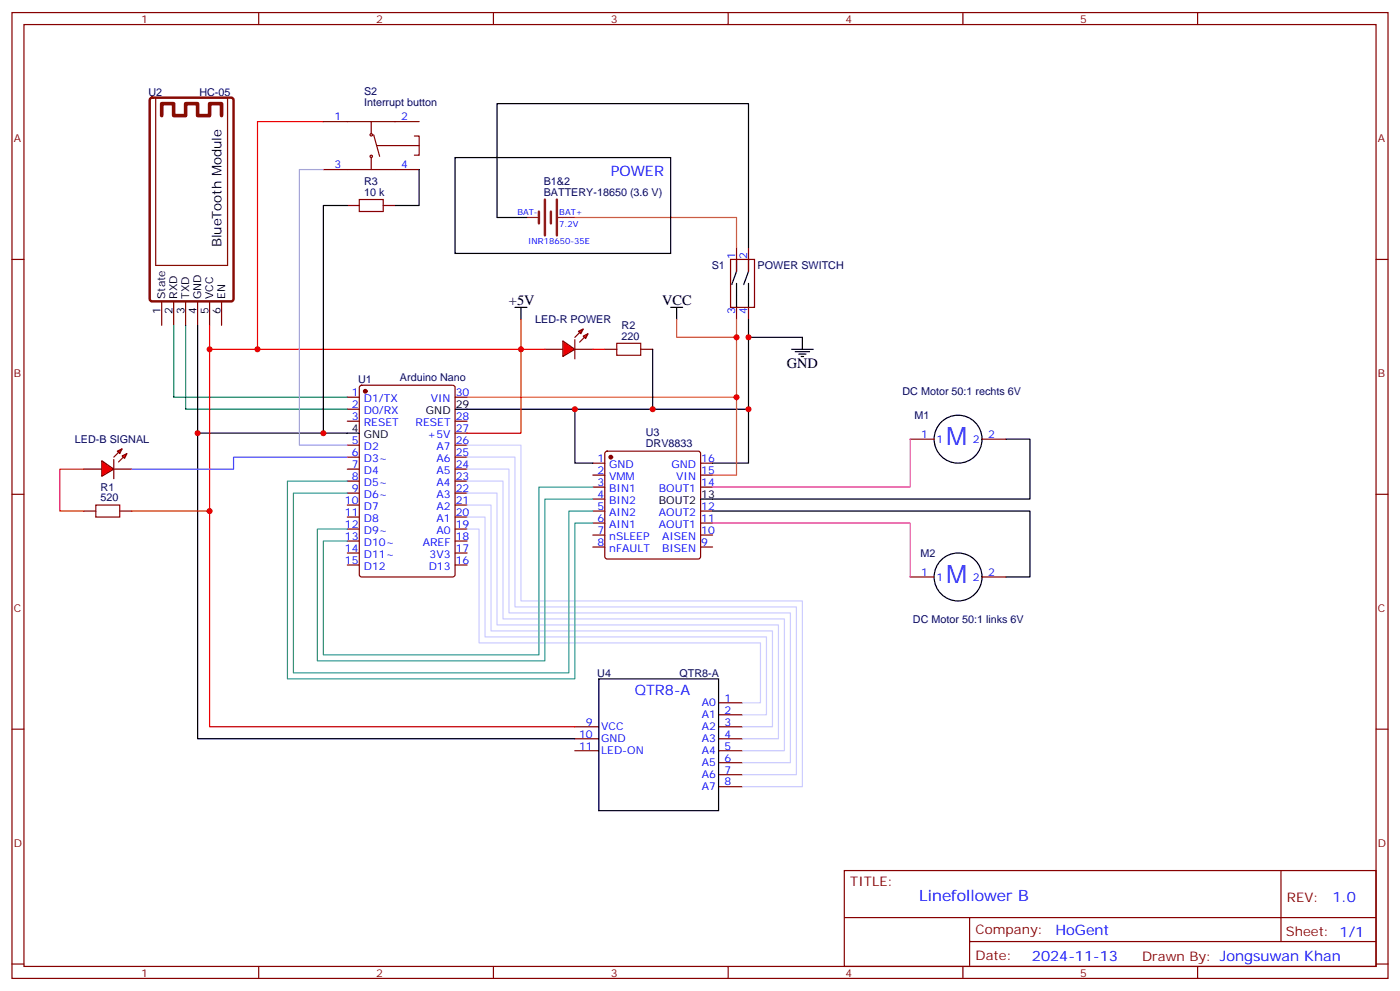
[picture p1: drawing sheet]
<svg xmlns="http://www.w3.org/2000/svg" width="412mm" height="292mm" viewBox="0 0 412 292" stroke-linecap="round" stroke-linejoin="round" font-family="sans-serif">
<g fill="none" stroke="#870000" stroke-width=".35">
<path d="M3.5 3.7h405.4v284.3h-405.4zM7.1 7.2h398.2v277.3h-398.2zM76.2 3.7v3.5M145.3 3.7v3.5M214.5 3.7v3.5M283.6 3.7v3.5M352.8 3.7v3.5M3.5 76.4h3.6M215.2 76.4h7v14.1h-7zM217 72.8v7.1M220.5 72.8v7.1M405.3 76.4h3.6"/>
<path d="M47.6 88.7v7.1M51.2 88.7v7.1M54.7 88.7v7.1M58.2 88.7v7.1M61.7 88.7v7.1M65.3 88.7v7.1M217 90.5v3.5M220.5 90.5v3.5M102.3 116.9h3.5M106.1 113.6l.4-.2h26.8l.7 .4 .1 55.4-.5 .6-27.1 .1-.6-.5-.1-55.3zM134.1 116.9h3.5M102.3 120.5h3.5"/>
<path d="M102.3 124h3.5M102.3 131.1h3.5M102.3 134.6h3.5M102.3 138.1h3.5M134.1 124h3.5M134.1 131.1h3.5M134.1 134.6h3.5M134.1 138.1h3.5M134.1 127.5h3.5M174.6 136.3h3.6M174.6 139.9h3.6M178.4 133l.5-.2h26.8l.5 .2 .2 .5v30.4l-.3 .5-.4 .2h-26.8l-.5-.3-.2-.4v-30.4z"/>
<path d="M206.4 136.3h3.5M206.4 139.9h3.5M268.1 129.3h7.1M289.3 129.3h7M3.5 145.5h3.6M102.3 141.6h3.5M102.3 145.2h3.5M102.3 148.7h3.5M102.3 152.2h3.5M102.3 155.8h3.5M102.3 159.3h3.5M134.1 141.6h3.5"/>
<path d="M134.1 145.2h3.5M134.1 148.7h3.5M134.1 152.2h3.5M134.1 155.8h3.5M134.1 159.3h3.5M174.6 143.4h3.6M174.6 146.9h3.6M174.6 150.5h3.6M174.6 154h3.6M174.6 157.5h3.6M206.4 143.4h3.5M206.4 150.5h3.5"/>
<path d="M206.4 154h3.5M206.4 157.5h3.5M405.3 145.5h3.6M102.3 162.8h3.5M102.3 166.3h3.5M134.1 162.8h3.5M134.1 166.3h3.5M174.6 161h3.6M206.4 161h3.5M268.1 169.9h7.1M289.3 169.9h7M3.5 214.7h3.6"/>
<path d="M169.3 214h7.1M169.3 217.5h7.1M211.7 214h7M211.7 217.5h7M211.7 206.9h7M211.7 210.4h7M405.3 214.7h3.6M169.3 221h7.1M211.7 221h7M211.7 224.5h7M211.7 228.1h7M211.7 231.6h7"/>
<path d="M248.7 256.3h156.6v28.2h-156.6zM377.3 256.3v20.9M248.7 270.1h156.5M285.6 277.2h119.6M285.6 270.1v14.2M3.5 283.8h3.6M76.2 284.5v3.5M145.3 284.5v3.5M214.5 284.5v3.5M283.6 284.5v3.5M352.8 284.5v3.5M405.3 283.8h3.6"/>
</g>
<g fill="#870000" stroke="#870000" stroke-width=".35">
<circle cx="107.6" cy="115.2" r=".53"/>
<circle cx="179.9" cy="134.6" r=".53"/>
</g>
<g fill="none" stroke="#000" stroke-width=".35">
<path d="M134.1 46.4h63.5v28.2h-63.5zM155.2 64h-8.8v-33.5h74.1v42.3M217 76.4v3.5l-1.5 3.9M220.5 76.4v3.5l-1.4 3.9M58.2 95.8v31.7h47.6M151.7 90.5h3.5M153.5 90.5v3.5M197.6 90.5h3.5M199.3 90.5v3.5M217 83.4v7.1M220.5 94v26.5h-86.4M220.5 83.4v7.1"/>
<path d="M220.5 99.3h15.9v3.5M233.2 102.8h6.3M234.2 103.5h4.3M235.3 104.2h2.1M236 105h.7M58.2 127.5v90h111.1M169.3 120.5v15.8h5.3M220.5 120.5v15.8h-10.6M296.3 129.3h7.1v17.6h-97M209.9 150.5h93.5v19.4h-7.1M176.4 199.8h35.3v38.9h-35.3z"/>
<circle cx="282.2" cy="129.3" r="7.1"/>
<circle cx="282.2" cy="169.9" r="7.1"/>
</g>
<path d="M44.3 29l.5-.2h23.3l.6 .4 .1 58.8-.5 .7h-23.5l-.6-.4-.1-58.8z" fill="none" stroke="#870d00" stroke-width=".71"/>
<path d="M45.9 28.8h21.1v49.3h-21.1z" fill="none" stroke="#870d00" stroke-width=".35"/>
<path d="M47.6 34v-3.5h3.6v3.5h3.5v-3.5h3.5v3.5h3.5v-3.5h3.6v3.5" fill="none" stroke="#870d00" stroke-width="1.1"/>
<path d="M51.2 95.8v21.1h51.1M54.7 95.8v24.7h47.6" fill="none" stroke="#008700" stroke-width=".35"/>
<path d="M155.2 64h3.5M164.4 64h4.9" fill="none" stroke="#8c2424" stroke-width=".35"/>
<path d="M160.5 58.7v10.6M164 58.7v10.6M158.7 62.3v3.5M162.3 62.3v3.5" fill="none" stroke="#8c2424" stroke-width=".71"/>
<path d="M169.3 64h47.7v8.8M199.3 94v5.3h17.7M217 94v22.9h-79.4M217 116.9v23h-7.1" fill="none" stroke="#f60" stroke-width=".35"/>
<path d="M268.1 129.3v14.1h-58.2M209.9 154h58.2v15.9" fill="none" stroke="#f0f" stroke-width=".35"/>
<path d="M95.2 35.8h-19.4v67M61.7 95.8v7h91.8v24.7h-15.9M153.5 94v8.8M61.7 102.8v111.2h107.6" fill="none" stroke="#f00" stroke-width=".35"/>
<path d="M137.6 131.1h15.9v45.8h82.9v54.7h-17.7M137.6 134.6h14.1v44.1h82.9v49.4h-15.9M137.6 138.1h12.3v42.3h82.9v44.1h-14.1M137.6 141.6h10.6v40.6h82.9v38.8h-12.4M137.6 145.2h8.8v38.8h82.9v33.5h-10.6M137.6 148.7h7v37h82.9v28.3h-8.8M137.6 152.2h5.3v35.3h82.9v22.9h-7.1M137.6 155.8h3.5v33.5h82.9v17.6h-5.3" fill="none" stroke="#ccf" stroke-width=".35"/>
<path d="M102.3 141.6h-17.6v58.2h84.6v-45.8h5.3M102.3 145.2h-15.9v52.9h81.2v-47.6h7M174.6 143.4h-15.9v49.4h-63.5v-33.5h7.1M174.6 146.9h-14.1v47.7h-67v-38.8h8.8" fill="none" stroke="#399" stroke-width=".35"/>
<g fill="#f00" stroke="#870000" stroke-width=".35">
<path d="M165.8 100.4l3.5 2.4-3.5 2.2z"/>
<path d="M169.3 100v5.7z"/>
</g>
<g fill="#870000" stroke="#870000" stroke-width=".35">
<path d="M169.3 99.3l1.4-1.4z"/>
<path d="M170.7 100.7l1.5-1.4z"/>
</g>
<g fill="#f00" stroke="#870000" stroke-width=".35">
<path d="M170.4 97.5l1.4-.7-.7 1.4z"/>
<path d="M171.8 99l1.4-.8-.7 1.5z"/>
</g>
<path d="M160.5 102.8h5.3M169.3 102.8h5.3" fill="none" stroke="#870000" stroke-width=".35"/>
<g fill="#f00" stroke="#870000" stroke-width=".35">
<path d="M30 135.6l3.5 2.5-3.5 2.1z"/>
<path d="M33.5 135.3v5.6z"/>
</g>
<g fill="#870000" stroke="#870000" stroke-width=".35">
<path d="M33.5 134.6l1.4-1.4z"/>
<path d="M36.3 134.6l-1.4 1.4z"/>
</g>
<g fill="#f00" stroke="#870000" stroke-width=".35">
<path d="M34.6 132.8l1.4-.7-.7 1.4z"/>
<path d="M36 134.2l1.4-.7-.7 1.4z"/>
</g>
<g fill="none" stroke="#870000" stroke-width=".35">
<path d="M95.2 35.8h28.3M109.4 35.8v3.5M110.1 39.7l1.7 6.3M95.2 49.9h28.3M109.4 46.4v3.5M111.1 42.9h12.4M122.1 40h1.4v5.7h-1.4M102.3 60.5h3.5M112.9 60.5h3.5M178.2 102.8h3.5M188.7 102.8h3.6M24.7 138.1h5.3"/>
<path d="M33.5 138.1h5.3M24.7 150.5h3.5M35.3 150.5h3.5"/>
<circle cx="109.4" cy="39.7" r=".35"/>
<circle cx="109.4" cy="46" r=".35"/>
</g>
<path d="M105.8 58.7h7.1v3.6h-7.1zM181.7 101.1h7v3.5h-7zM28.2 148.7h7.1v3.5h-7.1z" fill="none" stroke="#a10000" stroke-width=".35"/>
<path d="M153.5 102.8h7M174.6 102.8h3.6M24.7 138.1h-7.1v12.4h7.1M38.8 150.5h22.9" fill="none" stroke="#f00" stroke-width=".35"/>
<path d="M123.5 49.9v10.6h-7.1M102.3 60.5h-7.1v67M192.3 102.8v17.7" fill="none" stroke="#000" stroke-width=".35"/>
<path d="M95.2 49.9h-7v81.2h14.1" fill="none" stroke="#c6f" stroke-width=".35"/>
<path d="M102.3 134.6h-33.5v3.5h-30" fill="none" stroke="#90f" stroke-width=".35"/>
<g fill="#c00">
<circle cx="220.5" cy="120.5" r=".88"/>
<circle cx="169.3" cy="120.5" r=".88"/>
<circle cx="217" cy="116.9" r=".88"/>
<circle cx="61.7" cy="102.8" r=".88"/>
<circle cx="220.5" cy="99.3" r=".88"/>
<circle cx="217" cy="99.3" r=".88"/>
<circle cx="153.5" cy="102.8" r=".88"/>
<circle cx="75.8" cy="102.8" r=".88"/>
<circle cx="61.7" cy="150.5" r=".88"/>
<circle cx="192.3" cy="120.5" r=".88"/>
<circle cx="58.2" cy="127.5" r=".88"/>
<circle cx="95.3" cy="127.5" r=".88"/>
</g>
<g font-size="7.4" fill="#00f">
<text x="278.7" y="131.1">M</text>
<text x="278.7" y="171.6">M</text>
</g>
<text font-size="4.6" fill="#00f" x="270.8" y="265.3">Linefollower B</text>
<g font-size="4.2" fill="#00f">
<text x="179.9" y="51.7">POWER</text>
<text x="187" y="204.7">QTR8-A</text>
<text x="392.5" y="265.6">1.0</text>
<text x="310.9" y="275.1">HoGent</text>
<text x="304" y="282.9">2024-11-13</text>
</g>
<g font-size="4.2">
<text x="149.9" y="89.8">+5V</text>
<text x="195.1" y="89.8">VCC</text>
<text x="231.8" y="108.5">GND</text>
</g>
<text font-size="3.9" x="65.3" y="72.8" transform="rotate(-90 65.3 72.8)">BlueTooth Module</text>
<g font-size="3.9" fill="#800">
<text x="250.5" y="260.9">TITLE:</text>
<text x="379.1" y="265.6">REV:</text>
<text x="287.4" y="275.1">Company:</text>
<text x="378.7" y="275.7">Sheet: 1/1</text>
<text x="287.4" y="282.8">Date:</text>
<text x="336.4" y="282.8">Drawn By: Jongsuwan Khan</text>
</g>
<g font-size="3.2" fill="#800">
<text x="41.6" y="6.7">1</text>
<text x="110.8" y="6.7">2</text>
<text x="179.9" y="6.7">3</text>
<text x="249.1" y="6.7">4</text>
<text x="318.2" y="6.7">5</text>
<text x="4.1" y="41.8">A</text>
<text x="405.9" y="41.8">A</text>
<text x="4.1" y="110.9">B</text>
<text x="405.9" y="110.9">B</text>
<text x="4.1" y="180.1">C</text>
<text x="405.9" y="180.1">C</text>
<text x="4.1" y="249.2">D</text>
<text x="405.9" y="249.2">D</text>
<text x="41.6" y="287.5">1</text>
<text x="110.8" y="287.5">2</text>
<text x="179.9" y="287.5">3</text>
<text x="249.1" y="287.5">4</text>
<text x="318.2" y="287.5">5</text>
</g>
<g font-size="3.2" fill="#000080">
<text x="43.8" y="28.1">U2</text>
<text x="58.7" y="28.1">HC-05</text>
<text x="107.2" y="27.9">S2</text>
<text x="107.2" y="31.1">Interrupt button</text>
<text x="107.3" y="57.7">10 k</text>
<text x="107.3" y="54.5">R3</text>
<text x="160.2" y="57.7">BATTERY-18650 (3.6 V)</text>
<text x="160.2" y="54.5">B1&amp;2</text>
<text x="209.7" y="79.3">S1</text>
<text x="223.2" y="79.3">POWER SWITCH</text>
<text x="157.7" y="95.1">LED-R POWER</text>
<text x="183.1" y="100">220</text>
<text x="183.1" y="96.8">R2</text>
<text x="105.5" y="112.8">U1</text>
<text x="117.8" y="112.2">Arduino Nano</text>
<text x="265.8" y="116.3">DC Motor 50:1 rechts 6V</text>
<text x="269.4" y="123.4">M1</text>
<text x="22.1" y="130.4">LED-B SIGNAL</text>
<text x="190.2" y="131.6">DRV8833</text>
<text x="190.2" y="128.4">U3</text>
<text x="29.6" y="147.6">520</text>
<text x="29.6" y="144.4">R1</text>
<text x="271.1" y="163.9">M2</text>
<text x="268.9" y="183.3">DC Motor 50:1 links 6V</text>
<text x="176" y="199.2">U4</text>
<text x="200.2" y="199.2">QTR8-A</text>
</g>
<g font-size="3.2" fill="#00f">
<text x="98.5" y="35.5">1</text>
<text x="118.2" y="35.5">2</text>
<text x="98.5" y="49.6">3</text>
<text x="118.2" y="49.6">4</text>
<text x="216.6" y="76.4" transform="rotate(-90 216.6 76.4)">1</text>
<text x="220.1" y="76.4" transform="rotate(-90 220.1 76.4)">2</text>
<text x="216.6" y="92.5" transform="rotate(-90 216.6 92.5)">3</text>
<text x="220.1" y="92.5" transform="rotate(-90 220.1 92.5)">4</text>
<text x="103.6" y="116.6">1</text>
<text x="107.1" y="118.4">D1/TX</text>
<text x="126.9" y="118.4">VIN</text>
<text x="134.2" y="116.6">30</text>
<text x="103.6" y="120.1">2</text>
<text x="103.6" y="123.6">3</text>
<text x="107.1" y="121.9">D0/RX</text>
<text x="107.1" y="125.4">RESET</text>
<text x="122.4" y="125.4">RESET</text>
<text x="134.2" y="123.6">28</text>
<text x="103.6" y="130.7">5</text>
<text x="126" y="128.9">+5V</text>
<text x="134.2" y="130.7">26</text>
<text x="134.2" y="127.2">27</text>
<text x="271.4" y="128.9">1</text>
<text x="275.9" y="130.4">1</text>
<text x="286.6" y="130.4">2</text>
<text x="291" y="128.9">2</text>
<text x="103.6" y="134.2">6</text>
<text x="103.6" y="137.8">7</text>
<text x="107.1" y="132.5">D2</text>
<text x="107.1" y="136">D3~</text>
<text x="128.6" y="136">A6</text>
<text x="128.6" y="132.5">A7</text>
<text x="134.2" y="137.8">24</text>
<text x="134.2" y="134.2">25</text>
<text x="176" y="136">1</text>
<text x="179.5" y="137.8">GND</text>
<text x="197.8" y="137.8">GND</text>
<text x="206.6" y="136">16</text>
<text x="103.6" y="141.3">8</text>
<text x="107.1" y="139.5">D4</text>
<text x="107.1" y="143.1">D5~</text>
<text x="128.6" y="143.1">A4</text>
<text x="128.6" y="139.5">A5</text>
<text x="134.2" y="141.3">23</text>
<text x="176" y="139.5">2</text>
<text x="176" y="143.1">3</text>
<text x="179.5" y="141.3">VMM</text>
<text x="199.2" y="141.3">VIN</text>
<text x="206.6" y="143.1">14</text>
<text x="206.6" y="139.5">15</text>
<text x="101.6" y="148.3">10</text>
<text x="103.6" y="144.8">9</text>
<text x="107.1" y="146.6">D6~</text>
<text x="128.6" y="146.6">A3</text>
<text x="134.2" y="148.3">21</text>
<text x="134.2" y="144.8">22</text>
<text x="176" y="146.6">4</text>
<text x="179.5" y="144.8">BIN1</text>
<text x="179.5" y="148.3">BIN2</text>
<text x="194.1" y="144.8">BOUT1</text>
<text x="101.6" y="151.9">11</text>
<text x="101.6" y="155.4">12</text>
<text x="107.1" y="150.1">D7</text>
<text x="107.1" y="153.6">D8</text>
<text x="128.6" y="153.6">A1</text>
<text x="128.6" y="150.1">A2</text>
<text x="134.2" y="155.4">19</text>
<text x="134.2" y="151.9">20</text>
<text x="176" y="150.1">5</text>
<text x="176" y="153.6">6</text>
<text x="179.5" y="151.9">AIN2</text>
<text x="179.5" y="155.4">AIN1</text>
<text x="194.1" y="155.4">AOUT1</text>
<text x="194.1" y="151.9">AOUT2</text>
<text x="206.6" y="153.6">11</text>
<text x="206.6" y="150.1">12</text>
<text x="101.6" y="158.9">13</text>
<text x="107.1" y="157.2">D9~</text>
<text x="107.1" y="160.7">D10~</text>
<text x="124.5" y="160.7">AREF</text>
<text x="128.6" y="157.2">A0</text>
<text x="134.2" y="158.9">18</text>
<text x="176" y="157.2">7</text>
<text x="176" y="160.7">8</text>
<text x="179.5" y="158.9">nSLEEP</text>
<text x="195" y="158.9">AISEN</text>
<text x="206.6" y="160.7">9</text>
<text x="206.6" y="157.2">10</text>
<text x="101.6" y="162.5">14</text>
<text x="101.6" y="166">15</text>
<text x="107.1" y="164.2">D11~</text>
<text x="107.1" y="167.7">D12</text>
<text x="126.3" y="167.7">D13</text>
<text x="126.5" y="164.2">3V3</text>
<text x="134.2" y="166">16</text>
<text x="134.2" y="162.5">17</text>
<text x="179.5" y="162.5">nFAULT</text>
<text x="195" y="162.5">BISEN</text>
<text x="271.4" y="169.5">1</text>
<text x="275.9" y="170.9">1</text>
<text x="286.6" y="170.9">2</text>
<text x="291" y="169.5">2</text>
<text x="206.8" y="208">A0</text>
<text x="213.4" y="206.6">1</text>
<text x="172.6" y="213.6">9</text>
<text x="177.1" y="215">VCC</text>
<text x="206.8" y="211.5">A1</text>
<text x="206.8" y="215">A2</text>
<text x="213.4" y="210.1">2</text>
<text x="213.4" y="213.6">3</text>
<text x="170.6" y="217.1">10</text>
<text x="170.6" y="220.7">11</text>
<text x="177.1" y="218.5">GND</text>
<text x="206.8" y="218.5">A3</text>
<text x="213.4" y="217.1">4</text>
<text x="213.4" y="220.7">5</text>
<text x="177.1" y="222.1">LED-ON</text>
<text x="206.8" y="222.1">A4</text>
<text x="206.8" y="225.6">A5</text>
<text x="213.4" y="224.2">6</text>
<text x="213.4" y="227.7">7</text>
<text x="206.8" y="229.1">A6</text>
<text x="206.8" y="232.7">A7</text>
<text x="213.4" y="231.2">8</text>
</g>
<g font-size="3.2">
<text x="48.7" y="88" transform="rotate(-90 48.7 88)">State</text>
<text x="52.2" y="88" transform="rotate(-90 52.2 88)">RXD</text>
<text x="55.7" y="88" transform="rotate(-90 55.7 88)">TXD</text>
<text x="59.3" y="88" transform="rotate(-90 59.3 88)">GND</text>
<text x="62.8" y="88" transform="rotate(-90 62.8 88)">VCC</text>
<text x="66.3" y="88" transform="rotate(-90 66.3 88)">EN</text>
<text x="47.3" y="92.5" transform="rotate(-90 47.3 92.5)">1</text>
<text x="50.8" y="92.5" transform="rotate(-90 50.8 92.5)">2</text>
<text x="54.3" y="92.5" transform="rotate(-90 54.3 92.5)">3</text>
<text x="57.9" y="92.5" transform="rotate(-90 57.9 92.5)">4</text>
<text x="61.4" y="92.5" transform="rotate(-90 61.4 92.5)">5</text>
<text x="64.9" y="92.5" transform="rotate(-90 64.9 92.5)">6</text>
<text x="125.5" y="121.9">GND</text>
<text x="134.2" y="120.1">29</text>
<text x="103.6" y="127.2">4</text>
<text x="107.1" y="128.9">GND</text>
<text x="194.1" y="148.3">BOUT2</text>
<text x="206.6" y="146.6">13</text>
</g>
<g font-size="2.5" fill="#00f">
<text x="152.4" y="63.3">BAT-</text>
<text x="164.7" y="63.3">BAT+</text>
<text x="155.6" y="71.8">INR18650-35E</text>
<text x="164.7" y="66.9">7.2V</text>
</g>
</svg>
